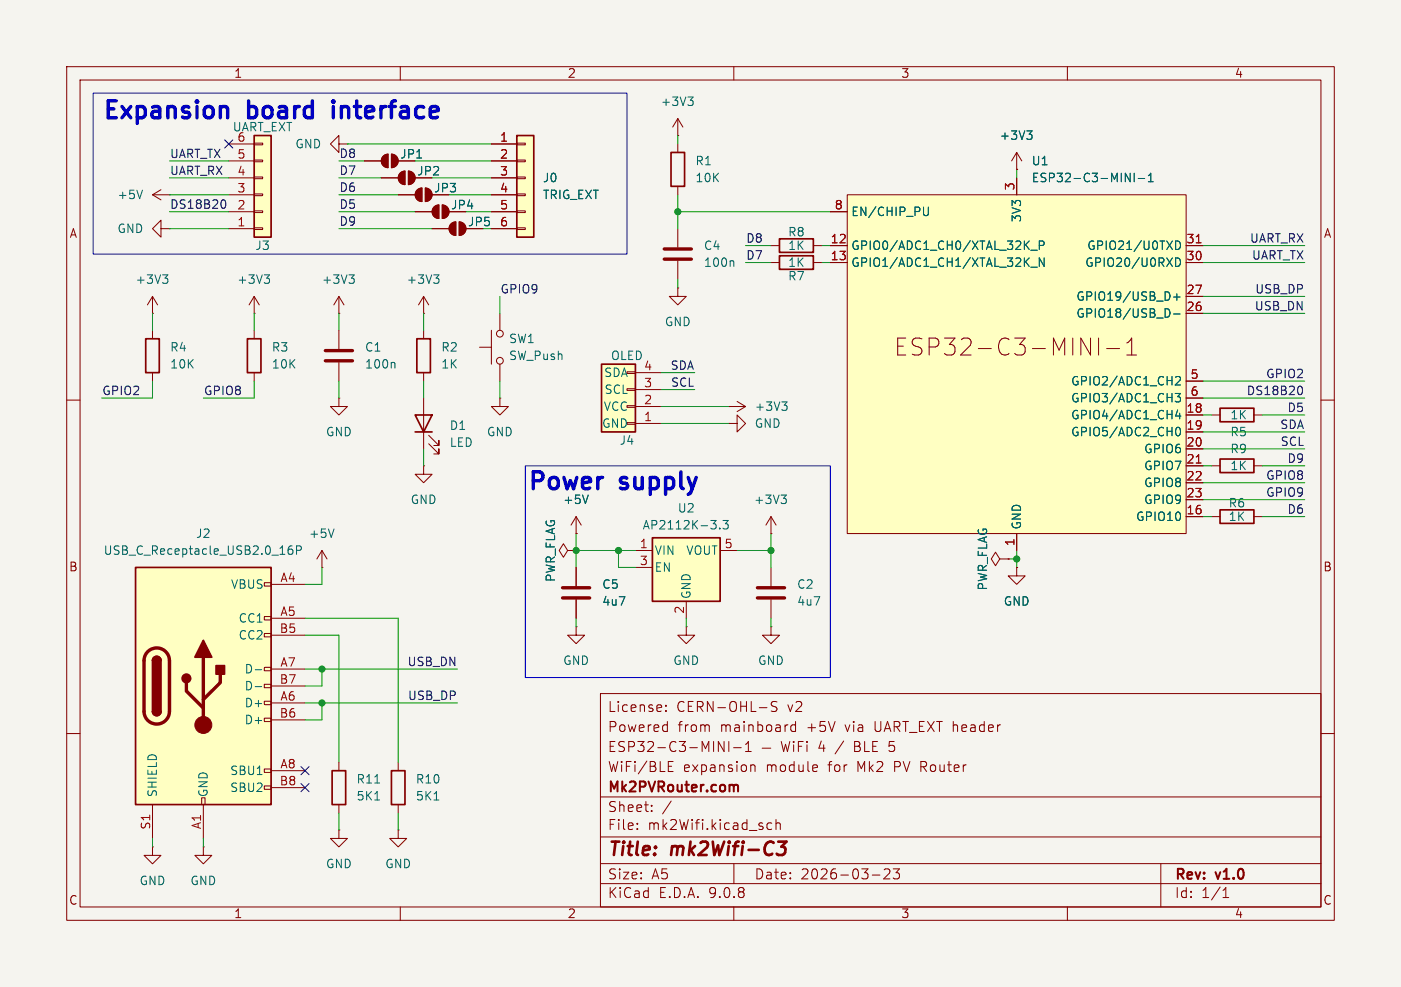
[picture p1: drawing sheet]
<svg xmlns="http://www.w3.org/2000/svg" width="210mm" height="148mm" viewBox="0 0 210 148" stroke-linecap="round" stroke-linejoin="round" font-family="sans-serif">
<path d="M0 0h210v148h-210z" fill="#f5f4ef" stroke="#f5f4ef" stroke-width=".15"/>
<g fill="none" stroke="#840000" stroke-width=".15">
<path d="M10 10h190v128h-190zM12 12h186v124h-186zM60 10v2M110 10v2M160 10v2M57.1 26.7h2.6M60 26l.4-.3h.3v2a1.02 1.02 0 0 1-.9-.6 1.02 1.02 0 0 1 .2-1.1zM61.2 25.7a1.02 1.02 0 0 1 1 1 1.02 1.02 0 0 1-1 1zM101.6 34.3v2.8M101.6 39.1v2.8M10 60h2M198 60h2"/>
<path d="M115.6 85.1v2.8M115.6 89.9v2.8M10 110h2M90 104h108v32h-108zM90 119.5h108M99.6 108.7l.4 .1M99.8 106.5v.2M99.8 105.8v.1M100 108.2v1.5M100 109.6l-.4 .1M100.2 114.9h.5M100.2 115.7h.7"/>
<path d="M100.2 114.2h.7M107.7 111.2l.8 1.5v-1.5M109.3 111.2v1.5M110 112.1h1.1M111.8 112.7h.8M111.8 111.6l.4-.4v1.5M112.5 114.7v1M112.5 114.8a.37 .37 0 0 1 .7 .1v.8M114.3 112.2h1.2M116.5 105.3l-.6-.1-.2 .1-.1 .3a.71 .71 0 0 0 .7 .4l.2 .3-.2 .3h-.7M117.1 111.2l.4 1.5 .3-1.1 .2 1.1 .4-1.5M119 111.2v.1"/>
<path d="M119 111.7v1M119.3 108.8l-.5-.1-.3 .3v.4l.2 .2h.6M119.3 108.2v1.5M119.7 111.9h.5M120.4 111.2h-.7v1.5M121 111.2v.1M121 111.7v1M122.3 114.7l.2 .1v.2l-.7 .2M122.5 115.6l-.2 .1M198 110h2M60 136v2M90 132.5h108"/>
<path d="M90 129.5h108M90 125.5h108M95.5 124.2v.2M95.5 123.5v.1M97.7 121.5v.2M97.7 120.8v.1M100.6 120.1l-1.3 1.9M110 136v2M110 129.5v3M115 124.1l.3 .3 .4-.1M115.7 123.5l-.4-.1-.3 .3M116.3 123.5a.37 .37 0 0 1 .7 .1v.8"/>
<path d="M116.3 122.9v1.5M130.8 131.2h1.1M132.5 130.4l.3-.1 .5 .1a.41 .41 0 0 1 0 .5l-.8 .9h.9M133.9 130.3h.9l-.5 .6a.41 .41 0 0 1 .5 .2v.4l-.1 .2-.6 .1-.2-.2M160 136v2M174 129.5v6.5M183.3 134.6h.9M183.3 133.5l.5-.4v1.5"/>
</g>
<path d="M116.7 126.2h1.2l-.8 .8h.3l.3 .2v.6l-.4 .4h-.6" fill="none" stroke="#840000" stroke-width=".4"/>
<path d="M110.1 117.8h.5v.9" fill="none" stroke="#840000" stroke-width=".3"/>
<path d="M99.6 37.3h4M99.6 38.9h4M113.5 88.1h4.1M113.5 89.7h4.1" fill="none" stroke="#840000" stroke-width=".51"/>
<path d="M109.8 39.1l.2 .2v.6" fill="none" stroke="#006464" stroke-width=".15"/>
<g fill="#840000" stroke="#840000" stroke-width=".15">
<path d="M60 26l.4-.3h.3v2a1.02 1.02 0 0 1-.9-.6 1.02 1.02 0 0 1 .2-1.1z"/>
<path d="M61.2 25.7a1.02 1.02 0 0 1 1 1 1.02 1.02 0 0 1-1 1z"/>
</g>
<path d="M77.5 20.3h2.5v15.3h-2.5z" fill="#ffffc2"/>
<path d="M77.5 20.3h2.5v15.3h-2.5z" fill="none" stroke="#840000" stroke-width=".25"/>
<g fill="none" stroke="#840000" stroke-width=".15">
<path d="M59.7 29.2h2.5M62.5 28.5l.4-.2 .3-.1v2a1.02 1.02 0 0 1-.9-.6 1.02 1.02 0 0 1 .2-1.1zM63.8 28.2a1.02 1.02 0 0 1 1 1 1.02 1.02 0 0 1-1 1zM73.7 21.6h3.8M73.7 24.1h3.8M73.7 26.7h3.8M73.7 29.2h3.8M73.7 31.8h3.8M73.7 34.3h3.8M77.5 21.5h1.2v.2h-1.2zM77.5 24h1.2v.3h-1.2zM77.5 26.5h1.2v.3h-1.2z"/>
<path d="M77.5 29.1h1.2v.2h-1.2zM77.5 31.6h1.2v.3h-1.2zM77.5 34.2h1.2v.2h-1.2zM101.6 43.2v1.3h1.3l-1.3 1.2-1.3-1.2h1.3M101.6 43.2h.1M86.4 77.5v2.5M86.4 77.5l-.8 1.2M86.4 77.5l.7 1.2M85.1 82.6l-.6-1.1-.7 1.1 .7 1 .6-1h1.3M86.4 80h.1M86.4 82.6h.1M86.4 85.1v2.8"/>
<path d="M86.4 89.9v2.8"/>
</g>
<path d="M84.3 88.1h4.1M84.3 89.7h4.1" fill="none" stroke="#840000" stroke-width=".51"/>
<path d="M88.2 74.2l-.4 1.3" fill="none" stroke="#006464" stroke-width=".15"/>
<g fill="#840000" stroke="#840000" stroke-width=".15">
<path d="M62.5 28.5l.4-.2 .3-.1v2a1.02 1.02 0 0 1-.9-.6 1.02 1.02 0 0 1 .2-1.1z"/>
<path d="M63.8 28.2a1.02 1.02 0 0 1 1 1 1.02 1.02 0 0 1-1 1z"/>
</g>
<path d="M20.3 85.1h20.3v35.6h-20.3z" fill="#ffffc2"/>
<g fill="none" stroke="#840000" stroke-width=".15">
<path d="M71.9 52.1h1.8M73.7 49.5v5.1M74.9 47v2.5M74.9 54.6v2.6M109.2 61h.1M109.2 63.5h1.3v-1.3l1.3 1.3-1.3 1.3v-1.3M109.2 63.5h.1M109.2 61h2.6M110.5 60.2l1.3 .8M111.8 61l-1.3 .7M39.6 87.4h1v.5h-1zM39.6 92.5h1v.5h-1z"/>
<path d="M39.6 95h1v.5h-1zM40.6 87.6h5.1M40.6 92.7h5.1M40.6 95.3h5.1M30.2 119.6h.5v1.1h-.5zM39.6 100.1h1v.5h-1zM39.6 102.6h1v.5h-1zM39.6 105.2h1v.5h-1zM39.6 107.7h1v.5h-1zM39.6 115.3h1v.5h-1zM39.6 117.9h1v.5h-1zM40.6 100.3h5.1"/>
<path d="M40.6 102.9h5.1M40.6 105.4h5.1M40.6 108h5.1M40.6 115.6h5.1M40.6 118.1h5.1M22.9 120.7v5M30.5 120.7v5"/>
<circle cx="74.9" cy="54.1" r=".51"/>
<circle cx="74.9" cy="50" r=".51"/>
</g>
<path d="M20.3 85.1h20.3v35.6h-20.3zM22.9 99.1a.64 .64 0 0 1 .6-.7 .64 .64 0 0 1 .6 .7M22.9 106.7a.64 .64 0 0 0 .6 .6 .64 .64 0 0 0 .6-.6" fill="none" stroke="#840000" stroke-width=".25"/>
<path d="M22.1 97.7a1.9 1.9 0 0 1 2.1-.4 1.9 1.9 0 0 1 1.2 1.8v7.6a1.91 1.91 0 0 1-1.9 1.9 1.91 1.91 0 0 1-1.9-1.9v-7.8a1.91 1.91 0 0 1 .5-1.2zM30.5 98.6v10.1M27.9 102.4v1.2l2.6 2.6M33 101.1v1.3l-2.5 2.5" fill="none" stroke="#840000" stroke-width=".51"/>
<g fill="#840000" stroke="#840000" stroke-width=".25">
<path d="M22.9 99.1h1.2v7.6h-1.2z"/>
<path d="M23 98.6a.64 .64 0 0 1 .7-.1 .64 .64 0 0 1 .4 .6h-1.2z"/>
<path d="M22.9 106.7h1.2a.64 .64 0 0 1-.6 .6 .64 .64 0 0 1-.6-.6z"/>
<path d="M30.5 96l1.2 2.6h-2.5z"/>
<path d="M32.4 99.8h1.3v1.3h-1.3z"/>
<circle cx="27.9" cy="101.7" r=".63"/>
</g>
<circle cx="30.5" cy="108.7" r="1.27" fill="#840000" stroke="#840000" stroke-width=".15"/>
<path d="M117.2 60.3h.8l-.4 .5M117.7 60.8l.3 .2v.3l-.3 .2M43.8 81.9a.5 .5 0 0 0-.6 .5v.5l.1 .2h.4l.1-.1 .1-.4-.1-.2-.4-.1-.2 .3M44.4 82.5h.7l.1-.2-.1-.3-.2-.1h-.5v1.2M38.3 100.4h.9M38.3 103h.9" fill="none" stroke="#006464" stroke-width=".15"/>
<path d="M90.2 54.6h5v10.2h-5z" fill="#ffffc2"/>
<path d="M90.2 54.6h5v10.2h-5z" fill="none" stroke="#840000" stroke-width=".25"/>
<g fill="none" stroke="#840000" stroke-width=".15">
<path d="M94 58.3h1.2v.2h-1.2zM94 55.8h1.2v.2h-1.2zM95.2 58.4h3.9M95.2 55.9h3.9M94 63.4h1.2v.2h-1.2zM94 60.8h1.2v.3h-1.2zM95.2 63.5h3.9M95.2 61h3.9M115.6 77.5l-.8 1.2M115.6 77.5l.7 1.2M115.6 77.5v2.5M86.4 94v1.3h1.2l-1.2 1.2-1.3-1.2h1.3"/>
<path d="M86.4 94h.1M115.6 80h.1"/>
</g>
<path d="M117.1 74.2h.8l-.5 .5M117.6 74.7l.3 .3v.3l-.3 .2" fill="none" stroke="#006464" stroke-width=".15"/>
<path d="M97.8 80.6h10.1v9.6h-10.1z" fill="#ffffc2"/>
<path d="M97.8 80.6h10.1v9.6h-10.1z" fill="none" stroke="#840000" stroke-width=".25"/>
<path d="M95.2 82.6h2.6M95.2 85.1h2.6M102.9 94v1.3h1.2l-1.2 1.2-1.3-1.2h1.3M102.9 94h.1M102.9 90.2v2.5M107.9 82.6h2.6M115.6 94v1.3h1.2l-1.2 1.2-1.3-1.2h1.3M115.6 94h.1" fill="none" stroke="#840000" stroke-width=".15"/>
<path d="M106.6 78h.7l-.4 .5M107.3 78.7v.5M107.9 79.2v.1M108.4 78h.8l-.5 .5 .4 .2v.5l-.2 .1h-.3l-.2-.1" fill="none" stroke="#006464" stroke-width=".15"/>
<path d="M127 29.2h50.8v50.8h-50.8z" fill="#ffffc2"/>
<g fill="none" stroke="#840000" stroke-width=".15">
<path d="M22.9 29.2l1.2 .8M22.9 29.2h2.5M24.1 28.4l-1.2 .8M25.4 29.2h.1M124.5 31.8h2.5M124.5 36.8h2.5M124.5 39.4h2.5M127 29.2h50.8v50.8h-50.8zM152.4 26.7v2.5M177.8 36.8h2.5M177.8 39.4h2.5M22.9 47h.1"/>
<path d="M22.9 44.5v2.5M22.9 49.5v1.3M22.9 55.9v1.3M22.9 44.5l-.8 1.2M22.9 44.5l.7 1.2M162 50.7l1.5 2.5v-2.5M164.7 50.7v2.5M165.9 52.3h1.9M168.9 53.2h1.5M168.9 51.4l.3-.1 .4-.6v2.5M177.8 44.5h2.5M177.8 47h2.5"/>
<path d="M177.8 57.2h2.5M177.8 59.7h2.5M177.8 62.2h2.5M177.8 64.8h2.5M177.8 67.3h2.5M177.8 69.9h2.5M177.8 72.4h2.5M177.8 74.9h2.5M177.8 77.5h2.5M181.6 62.2h1.3M181.6 69.9h1.3M181.6 77.5h1.3"/>
<path d="M188 62.2h1.2M188 69.9h1.2M188 77.5h1.2M149.9 83.8l-.7-1-.6 1 .6 1 .7-1h1.2M151.1 83.8h.1M152.4 85.1v1.3h1.3l-1.3 1.2-1.3-1.2h1.3M152.4 85.1h.1M152.4 80v2.6"/>
</g>
<g fill="none" stroke="#006464" stroke-width=".15">
<path d="M21.4 28.5l-.5 1.3M139.2 31.1l-.1 1.1-.2 .1h-.3M154.5 37.5h1M155.8 36.8l.6-.1 .1-.1v-.3l-.2-.2h-.5v1.3M156.5 38.7v1.2l-.7-1.2v1.2M168.7 26l.7 1.2v-1.2M170 26v1.2M170.6 26.8h1M172.1 27.2h.8M172.1 26.3l.4-.3v1.2M176.2 36.1a.64 .64 0 0 1 .8 .7 .64 .64 0 0 1-.8 .6zM176.2 38.7a.64 .64 0 0 1 .8 .6 .64 .64 0 0 1-.8 .6z"/>
<path d="M24.4 41.2h.8l-.5 .5M24.9 41.7l.3 .2v.3l-.3 .3M154.5 40.1h1M175.1 46.4l.3 .4-.1 .5-.2 .2M175.9 44.5h1M175.9 47.1h1M176.2 59h.7l-.4 .5 .4 .1v.5l-.2 .2h-.4l-.1-.2M176.2 56.6l.5-.1 .2 .1v.2l-.7 .9h.7M176.4 44.1v.9M176.3 64.2l.2-.1a.69 .69 0 0 1 .5 .5 .69 .69 0 0 1-.2 .7h-.2a.69 .69 0 0 1-.3-1.1zM176.5 61.5l-.3 .9h.8M176.8 62v.8"/>
</g>
<path d="M179.3 36.4h.7M179.3 69.4h.7" fill="none" stroke="#a90000" stroke-width=".15"/>
<path d="M21.8 50.8h2.1v5.1h-2.1zM182.9 76.5h5.1v2h-5.1zM182.9 68.8h5.1v2.1h-5.1zM182.9 61.2h5.1v2h-5.1z" fill="none" stroke="#840000" stroke-width=".25"/>
<path d="M38.1 20.3h2.5v15.3h-2.5z" fill="#ffffc2"/>
<path d="M38.1 20.3h2.5v15.3h-2.5zM100.6 22.9h2v5h-2zM116.8 35.8h5.1v2h-5.1zM116.8 38.4h5.1v2h-5.1zM37.1 50.8h2v5.1h-2zM62.5 50.8h2v5.1h-2zM62.2 62.2h2.6l-1.3 2.6zM62.2 64.8h2.6M49.8 115.6h2v5.1h-2zM58.7 115.6h2v5.1h-2z" fill="none" stroke="#840000" stroke-width=".25"/>
<g fill="none" stroke="#840000" stroke-width=".15">
<path d="M101.6 17.8v2.5M101.6 17.8l-.8 1.3M101.6 17.8l.8 1.3M24.1 34.3v-1.3l-1.2 1.3 1.2 1.3v-1.3h1.3M25.4 34.3h.1M34.3 34.3h3.8M34.3 31.8h3.8M34.3 29.2h3.8M34.3 26.7h3.8M34.3 24.1h3.8M34.3 21.6h3.8M38.1 34.2h1.3v.2h-1.3z"/>
<path d="M38.1 31.6h1.3v.3h-1.3zM38.1 29.1h1.3v.2h-1.3zM38.1 26.5h1.3v.3h-1.3zM38.1 24h1.3v.3h-1.3zM38.1 21.5h1.3v.2h-1.3zM50.8 21.6v-1.3l-1.3 1.3 1.3 1.3v-1.3h1.3M52.1 21.6h.1M54.6 24.1h2.5M57.1 26.7h2.6M57.4 23.4l.4-.2 .4-.1v2a1.02 1.02 0 0 1-1-.6 1.02 1.02 0 0 1 .2-1.1zM58.7 23.1a1.02 1.02 0 0 1 1 1 1.02 1.02 0 0 1-1 1zM59.7 29.2h2.5"/>
<path d="M62.2 31.8h2.6M64.8 34.3h2.5M65.1 31l.3-.2 .4-.1v2.1a1.02 1.02 0 0 1-.9-.7 1.02 1.02 0 0 1 .2-1.1zM66.3 30.7a1.02 1.02 0 0 1 1 1.1 1.02 1.02 0 0 1-1 1zM67.6 33.6l.4-.3h.3v2a1.02 1.02 0 0 1-.9-.6 1.02 1.02 0 0 1 .2-1.1zM68.8 33.3a1.02 1.02 0 0 1 1 1 1.02 1.02 0 0 1-1 1zM73.7 34.3h3.8M73.7 31.8h3.8M73.7 29.2h3.8M73.7 26.7h3.8M73.7 24.1h3.8M73.7 21.6h3.8"/>
<path d="M101.6 20.3h.1M101.6 21.6v1.3M101.6 27.9v1.3M115.6 36.8h1.2M115.6 39.4h1.2M121.9 36.8h1.3M121.9 39.4h1.3M124.5 31.8h2.5M124.5 36.8h2.5M124.5 39.4h2.5M152.4 25.4h.1M152.4 22.9l-.8 1.2"/>
<path d="M152.4 22.9l.8 1.2M152.4 22.9v2.5M152.4 26.7v2.5M177.8 36.8h2.5M177.8 39.4h2.5M38.1 47h.1M38.1 44.5l-.8 1.2M38.1 44.5l.8 1.2M38.1 44.5v2.5M38.1 49.5v1.3M38.1 55.9v1.3M50.8 59.7v1.3h1.3l-1.3 1.2-1.3-1.2h1.3"/>
<path d="M50.8 59.7h.1M50.8 47h.1M50.8 44.5v2.5M50.8 49.5v2.8M50.8 54.4v2.8M50.8 44.5l-.8 1.2M50.8 44.5l.8 1.2M63.5 47h.1M63.5 44.5v2.5M63.5 49.5v1.3M63.5 55.9v1.3M63.5 59.7v7.6"/>
<path d="M63.5 44.5l-.8 1.2M63.5 44.5l.8 1.2M74.9 59.7v1.3h1.3l-1.3 1.2-1.2-1.2h1.2M74.9 59.7h.1M177.8 44.5h2.5M177.8 47h2.5M177.8 57.2h2.5M177.8 59.7h2.5M63.5 69.9v1.2h1.3l-1.3 1.3-1.3-1.3h1.3M63.5 69.9h.1M64.3 66.5l1.5 1.6v-.8v.8h-.8M64.3 65.3l1.5 1.5v-.8v.8h-.8"/>
<path d="M177.8 62.2h2.5M177.8 64.8h2.5M177.8 67.3h2.5M177.8 69.9h2.5M177.8 72.4h2.5M177.8 74.9h2.5M177.8 77.5h2.5M48.3 85.1h.1M48.3 82.6l-.8 1.2M48.3 82.6l.7 1.2M48.3 82.6v2.5M86.4 80h.1"/>
<path d="M86.4 82.6h.1M86.4 85.1v2.8M86.4 89.9v2.8M151.1 83.8h.1M152.4 85.1h.1M152.4 80v2.6M50.8 114.3v1.3M59.7 114.3v1.3M22.9 127v1.3h1.2l-1.2 1.2-1.3-1.2h1.3M22.9 127h.1M30.5 127v1.3h1.2l-1.2 1.2-1.3-1.2h1.3M30.5 127h.1"/>
<path d="M50.8 124.5v1.2h1.3l-1.3 1.3-1.3-1.3h1.3M50.8 124.5h.1M50.8 120.7v1.2M59.7 124.5v1.2h1.3l-1.3 1.3-1.3-1.3h1.3M59.7 124.5h.1M59.7 120.7v1.2"/>
</g>
<g fill="none" stroke="#006464" stroke-width=".15">
<path d="M103.1 14.5h.8l-.4 .5M103.7 15l.2 .3v.3l-.2 .2M153.9 19.6h.8l-.4 .5M139.2 31.1l-.1 1.1-.2 .1h-.3M154.5 20.1l.2 .3v.3l-.2 .2M154.5 37.5h1M155.8 36.8l.6-.1 .1-.1v-.3l-.2-.2h-.5v1.3M156.5 38.7v1.2l-.7-1.2v1.2M168.7 26l.7 1.2v-1.2M170 26v1.2M170.6 26.8h1M172.1 27.2h.8"/>
<path d="M172.1 26.3l.4-.3v1.2M176.2 36.1a.64 .64 0 0 1 .8 .7 .64 .64 0 0 1-.8 .6zM176.2 38.7a.64 .64 0 0 1 .8 .6 .64 .64 0 0 1-.8 .6zM39.6 41.2h.8l-.4 .5M40.2 41.7l.2 .2v.3l-.2 .3M52.3 41.2h.8l-.4 .5M52.9 41.7l.2 .2v.3l-.2 .3M59 54.3l.2 .2v.7M65 41.2h.8l-.4 .5M65.6 41.7l.2 .2v.3l-.2 .3M154.5 40.1h1M175.1 46.4l.3 .4-.1 .5-.2 .2"/>
<path d="M175.9 44.5h1M175.9 47.1h1M176.2 59h.7l-.4 .5 .4 .1v.5l-.2 .2h-.4l-.1-.2M176.2 56.6l.5-.1 .2 .1v.2l-.7 .9h.7M176.4 44.1v.9M50.1 79.3l-.4 1.3M88.2 74.2l-.4 1.3M176.3 64.2l.2-.1a.69 .69 0 0 1 .5 .5 .69 .69 0 0 1-.2 .7h-.2a.69 .69 0 0 1-.3-1.1zM176.5 61.5l-.3 .9h.8M176.8 62v.8M56.2 117.4h.7M56.2 120h.7"/>
<path d="M65.1 120h.7"/>
</g>
<g fill="#840000" stroke="#840000" stroke-width=".15">
<path d="M57.4 23.4l.4-.2 .4-.1v2a1.02 1.02 0 0 1-1-.6 1.02 1.02 0 0 1 .2-1.1z"/>
<path d="M58.7 23.1a1.02 1.02 0 0 1 1 1 1.02 1.02 0 0 1-1 1z"/>
<path d="M67.6 33.6l.4-.3h.3v2a1.02 1.02 0 0 1-.9-.6 1.02 1.02 0 0 1 .2-1.1z"/>
<path d="M68.8 33.3a1.02 1.02 0 0 1 1 1 1.02 1.02 0 0 1-1 1z"/>
<path d="M65.1 31l.3-.2 .4-.1v2.1a1.02 1.02 0 0 1-.9-.7 1.02 1.02 0 0 1 .2-1.1z"/>
<path d="M66.3 30.7a1.02 1.02 0 0 1 1 1.1 1.02 1.02 0 0 1-1 1z"/>
</g>
<path d="M48.8 52.6h4M48.8 54.1h4" fill="none" stroke="#840000" stroke-width=".51"/>
<path d="M33.4 30a.69 .69 0 0 1 .5 .5 .69 .69 0 0 1-.2 .7h-.3M194.8 57.9a.69 .69 0 0 1 .5 .5 .69 .69 0 0 1-.2 .7l-.3 .1" fill="none" stroke="#0f0f0f" stroke-width=".15"/>
<g fill="none" stroke="#009600" stroke-width=".15">
<path d="M25.4 24.1h8.9M25.4 29.2h8.9M25.4 31.8h8.9M25.4 34.3h8.9M25.4 26.7h8.9M50.8 24.1h3.8M50.8 29.2h8.9M50.8 31.8h11.4M50.8 34.3h14M50.8 26.7h6.3M52.1 21.6h21.6M62.2 24.1h11.5"/>
<path d="M64.8 26.7h8.9M67.3 29.2h6.4M69.8 31.8h3.9M72.4 34.3h1.3M101.6 20.3v1.3M101.6 29.2v5.1M101.6 31.8h22.9M111.8 36.8h3.8M111.8 39.4h3.8M123.2 36.8h1.3M123.2 39.4h1.3M152.4 25.4v1.3"/>
<path d="M180.3 36.8h15.3M180.3 39.4h15.3M22.9 57.2v2.5h-7.7M22.9 47v2.5M38.1 57.2v2.5h-7.6M38.1 47v2.5M50.8 47v2.5M50.8 57.2v2.5M63.5 47v2.5M63.5 57.2v2.5M74.9 44.5v2.5M74.9 57.2v2.5"/>
<path d="M99.1 55.9h5M99.1 58.4h5M101.6 41.9v1.3M180.3 59.7h15.3M180.3 47h15.3M180.3 44.5h15.3M180.3 57.2h15.3M63.5 67.3v2.6M99.1 63.5h10.1M99.1 61h10.1M180.3 69.9h1.3M180.3 77.5h1.3"/>
<path d="M180.3 74.9h15.3M180.3 72.4h15.3M180.3 64.8h15.3M180.3 67.3h15.3M180.3 62.2h1.3M189.2 69.9h6.4M189.2 77.5h6.4M189.2 62.2h6.4M45.7 95.3h5.1v19M45.7 92.7h14v21.6M48.3 85.1v2.5h-2.6M86.4 82.6h8.8"/>
<path d="M86.4 80v5.1M86.4 92.7v1.3M92.7 82.6v2.5h2.5M102.9 92.7v1.3M110.5 82.6h5.1M115.6 80v5.1M115.6 92.7v1.3M151.1 83.8h1.3M152.4 82.6v2.5M45.7 105.4h22.9M45.7 100.3h22.9M48.3 100.3v2.6h-2.6"/>
<path d="M48.3 105.4v2.6h-2.6M22.9 125.7v1.3M30.5 125.7v1.3M50.8 121.9v2.6M59.7 121.9v2.6"/>
</g>
<path d="M33.7 21l1.2 1.2M34.9 21l-1.2 1.2M45.1 115l1.2 1.2M45.1 117.5l1.2 1.2M46.3 115l-1.2 1.2M46.3 117.5l-1.2 1.2" fill="none" stroke="#000084" stroke-width=".15"/>
<path d="M34 16.1l.1 .2v1.4M50 15.1l-.2 .1 .2 .2" fill="none" stroke="#0000c2" stroke-width=".51"/>
<path d="M14 14h80v24.1h-80zM78.7 69.9h45.8v31.7h-45.8z" fill="none" stroke="#0000c2" stroke-width=".15"/>
<path d="M179.3 36.4h.7M179.3 69.4h.7" fill="none" stroke="#a90000" stroke-width=".15"/>
<g fill="#009600" stroke="#009600" stroke-width=".15">
<circle cx="86.4" cy="82.6" r=".46"/>
<circle cx="92.7" cy="82.6" r=".46"/>
<circle cx="48.3" cy="105.4" r=".46"/>
<circle cx="48.3" cy="100.3" r=".46"/>
<circle cx="152.4" cy="83.8" r=".46"/>
<circle cx="115.6" cy="82.6" r=".46"/>
<circle cx="101.6" cy="31.8" r=".46"/>
</g>
<g font-size="3.5" fill="#0000c2">
<text x="15.1" y="18.5">Expansion</text>
<text x="37.2" y="18.5">board</text>
<text x="50.9" y="18.5">interface</text>
<text x="79" y="74.2">Power</text>
<text x="93.2" y="74.2">supply</text>
</g>
<text font-size="3.5" fill="#840000" x="134" y="53.6">ESP32-C3-MINI-1</text>
<g font-size="2.8" fill="#840000">
<text x="91" y="128.9">Title:</text>
<text x="100.7" y="128.9">mk2Wifi-C3</text>
</g>
<g font-size="2.1" fill="#840000">
<text x="91" y="107">License:</text>
<text x="101.4" y="107">CERN-OHL-S</text>
<text x="118.1" y="107">v2</text>
<text x="91" y="113">ESP32-C3-MINI-1</text>
<text x="91" y="110">Powered</text>
<text x="101.6" y="110">from</text>
<text x="108" y="110">mainboard</text>
<text x="121.1" y="110">+5V</text>
<text x="122.8" y="113">4</text>
<text x="125.6" y="113">/</text>
<text x="127" y="110">via</text>
<text x="128.4" y="113">BLE 5</text>
<text x="131.5" y="110">UART_EXT header</text>
<text x="91" y="119.2">Mk2PVRouter.com</text>
<text x="91" y="116">WiFi/BLE</text>
<text x="102.4" y="116">expansion</text>
<text x="114.9" y="116">module</text>
<text x="124.3" y="116">for</text>
<text x="128.8" y="116">Mk2</text>
<text x="134.4" y="116">PV Router</text>
<text x="91" y="124.7">File:</text>
<text x="91" y="122">Sheet:</text>
<text x="97.1" y="124.7">mk2Wifi.kicad_sch</text>
<text x="91" y="134.9">KiCad</text>
<text x="91" y="132.1">Size:</text>
<text x="97.7" y="132.1">A5</text>
<text x="98.7" y="134.9">E.D.A.</text>
<text x="106.3" y="134.9">9.0.8</text>
<text x="113" y="132.1">Date:</text>
<text x="120" y="132.1">2026-03-23</text>
<text x="176" y="132.3">Rev:</text>
<text x="176" y="134.9">Id:</text>
<text x="180.1" y="134.9">1/1</text>
<text x="182.4" y="132.3">v1.0</text>
</g>
<g font-size="1.8" fill="#840000">
<text x="35" y="11.9">1</text>
<text x="85" y="11.9">2</text>
<text x="135" y="11.9">3</text>
<text x="185" y="11.9">4</text>
<text x="59.9" y="24">JP1</text>
<text x="62.4" y="26.5">JP2</text>
<text x="65" y="29.1">JP3</text>
<text x="10.3" y="35.9">A</text>
<text x="67.5" y="31.6">JP4</text>
<text x="70.1" y="34.1">JP5</text>
<text x="198.4" y="35.9">A</text>
<text x="10.3" y="85.9">B</text>
<text x="198.3" y="85.9">B</text>
<text x="10.3" y="135.9">C</text>
<text x="35" y="137.9">1</text>
<text x="85" y="137.9">2</text>
<text x="135" y="137.9">3</text>
<text x="185" y="137.9">4</text>
<text x="198.3" y="135.9">C</text>
</g>
<g font-size="1.8" fill="#006464">
<text x="99" y="16.1">+3V3</text>
<text x="34.8" y="19.9">UART_EXT</text>
<text x="35.5" y="21.3">6</text>
<text x="44.2" y="22.5">GND</text>
<text x="149.8" y="21.2">+3V3</text>
<text x="81.3" y="27.5">J0</text>
<text x="104.1" y="25">R1</text>
<text x="104.1" y="27.5">10K</text>
<text x="154.6" y="25">U1</text>
<text x="154.6" y="27.5">ESP32-C3-MINI-1</text>
<text x="17.5" y="30.1">+5V</text>
<text x="17.5" y="35.2">GND</text>
<text x="81.3" y="30.1">TRIG_EXT</text>
<text x="118" y="35.7">R8</text>
<text x="127.5" y="32.6">EN/CHIP_PU</text>
<text x="153.3" y="33.4" transform="rotate(-90 153.3 33.4)">3V3</text>
<text x="38.2" y="37.7">J3</text>
<text x="105.4" y="37.7">C4</text>
<text x="105.4" y="40.2">100n</text>
<text x="118" y="37.7">1K</text>
<text x="118" y="40.2">1K</text>
<text x="127.5" y="37.7">GPIO0/ADC1_CH0/XTAL_32K_P</text>
<text x="127.5" y="40.2">GPIO1/ADC1_CH1/XTAL_32K_N</text>
<text x="162.6" y="40.2">GPIO20/U0RXD</text>
<text x="162.9" y="37.7">GPIO21/U0TXD</text>
<text x="20.2" y="42.8">+3V3</text>
<text x="35.5" y="42.8">+3V3</text>
<text x="48.2" y="42.8">+3V3</text>
<text x="60.9" y="42.8">+3V3</text>
<text x="118" y="42.3">R7</text>
<text x="161.2" y="45.3">GPIO19/USB_D+</text>
<text x="161.2" y="47.9">GPIO18/USB_D-</text>
<text x="25.4" y="52.9">R4</text>
<text x="40.6" y="52.9">R3</text>
<text x="54.6" y="52.9">C1</text>
<text x="66" y="52.9">R2</text>
<text x="76.2" y="51.7">SW1</text>
<text x="99.6" y="49.1">GND</text>
<text x="25.4" y="55.5">10K</text>
<text x="40.6" y="55.5">10K</text>
<text x="54.6" y="55.5">100n</text>
<text x="66" y="55.5">1K</text>
<text x="76.2" y="54.2">SW_Push</text>
<text x="90.5" y="56.7">SDA</text>
<text x="90.5" y="59.3">SCL</text>
<text x="91.5" y="54.2">OLED</text>
<text x="160.5" y="58">GPIO2/ADC1_CH2</text>
<text x="48.8" y="65.6">GND</text>
<text x="67.3" y="64.7">D1</text>
<text x="72.9" y="65.6">GND</text>
<text x="90.2" y="64.4">GND</text>
<text x="90.4" y="61.8">VCC</text>
<text x="113" y="64.4">GND</text>
<text x="113" y="61.8">+3V3</text>
<text x="160.5" y="60.6">GPIO3/ADC1_CH3</text>
<text x="160.5" y="63.1">GPIO4/ADC1_CH4</text>
<text x="160.5" y="65.6">GPIO5/ADC2_CH0</text>
<text x="184.3" y="65.6">R5</text>
<text x="184.3" y="63.1">1K</text>
<text x="67.3" y="67.2">LED</text>
<text x="92.8" y="66.9">J4</text>
<text x="171.4" y="68.2">GPIO6</text>
<text x="171.4" y="70.7">GPIO7</text>
<text x="184.3" y="68.2">R9</text>
<text x="184.3" y="70.7">1K</text>
<text x="61.5" y="75.8">GND</text>
<text x="84.3" y="75.8">+5V</text>
<text x="101.5" y="77.1">U2</text>
<text x="112.9" y="75.8">+3V3</text>
<text x="171.4" y="73.3">GPIO8</text>
<text x="171.4" y="75.8">GPIO9</text>
<text x="184.1" y="76.3">R6</text>
<text x="15.4" y="83.4">USB_C_Receptacle_USB2.0_16P</text>
<text x="29.3" y="80.9">J2</text>
<text x="46.2" y="80.9">+5V</text>
<text x="96.2" y="79.6">AP2112K-3.3</text>
<text x="98" y="83.4">VIN</text>
<text x="102.8" y="83.4">VOUT</text>
<text x="153.3" y="79.5" transform="rotate(-90 153.3 79.5)">GND</text>
<text x="170.2" y="78.3">GPIO10</text>
<text x="184.1" y="78.3">1K</text>
<text x="34.5" y="88.5">VBUS</text>
<text x="83.4" y="87.4" transform="rotate(-90 83.4 87.4)">PWR_FLAG</text>
<text x="90.2" y="88.5">C5</text>
<text x="98" y="86">EN</text>
<text x="103.7" y="89.9" transform="rotate(-90 103.7 89.9)">GND</text>
<text x="119.4" y="88.5">C2</text>
<text x="148.2" y="88.6" transform="rotate(-90 148.2 88.6)">PWR_FLAG</text>
<text x="35.7" y="93.6">CC1</text>
<text x="90.2" y="91">4u7</text>
<text x="119.4" y="91">4u7</text>
<text x="150.4" y="91">GND</text>
<text x="35.7" y="96.1">CC2</text>
<text x="36.6" y="101.2">D-</text>
<text x="84.3" y="99.9">GND</text>
<text x="100.8" y="99.9">GND</text>
<text x="113.5" y="99.9">GND</text>
<text x="36.6" y="103.7">D-</text>
<text x="36.6" y="106.3">D+</text>
<text x="36.6" y="108.8">D+</text>
<text x="23.7" y="119.6" transform="rotate(-90 23.7 119.6)">SHIELD</text>
<text x="31.3" y="119.6" transform="rotate(-90 31.3 119.6)">GND</text>
<text x="34.4" y="116.4">SBU1</text>
<text x="34.4" y="119">SBU2</text>
<text x="53.3" y="117.7">R11</text>
<text x="62.2" y="117.7">R10</text>
<text x="53.3" y="120.2">5K1</text>
<text x="62.2" y="120.2">5K1</text>
<text x="48.8" y="130.4">GND</text>
<text x="57.7" y="130.4">GND</text>
<text x="20.8" y="132.9">GND</text>
<text x="28.4" y="132.9">GND</text>
</g>
<g font-size="1.8" fill="#a90000">
<text x="35.5" y="23.9">5</text>
<text x="74.9" y="21.3">1</text>
<text x="74.9" y="23.9">2</text>
<text x="35.5" y="29">3</text>
<text x="35.5" y="26.4">4</text>
<text x="74.9" y="26.4">3</text>
<text x="74.9" y="29">4</text>
<text x="152.1" y="28.6" transform="rotate(-90 152.1 28.6)">3</text>
<text x="35.5" y="34">1</text>
<text x="35.5" y="31.5">2</text>
<text x="74.9" y="31.5">5</text>
<text x="74.9" y="34">6</text>
<text x="125" y="31.5">8</text>
<text x="124.4" y="36.6">12</text>
<text x="124.4" y="39.1">13</text>
<text x="177.8" y="36.6">31</text>
<text x="177.8" y="39.1">30</text>
<text x="177.8" y="44.2">27</text>
<text x="177.8" y="46.7">26</text>
<text x="96.4" y="58.2">3</text>
<text x="96.4" y="55.6">4</text>
<text x="178.4" y="56.9">5</text>
<text x="178.4" y="59.4">6</text>
<text x="96.4" y="63.2">1</text>
<text x="96.4" y="60.7">2</text>
<text x="177.8" y="62">18</text>
<text x="177.8" y="64.5">19</text>
<text x="177.8" y="67.1">20</text>
<text x="177.8" y="69.6">21</text>
<text x="177.8" y="72.1">22</text>
<text x="177.8" y="74.7">23</text>
<text x="177.8" y="77.2">16</text>
<text x="95.8" y="82.3">1</text>
<text x="108.5" y="82.3">5</text>
<text x="152.1" y="82" transform="rotate(-90 152.1 82)">1</text>
<text x="41.9" y="87.4">A4</text>
<text x="95.8" y="84.8">3</text>
<text x="41.8" y="95">B5</text>
<text x="41.9" y="92.5">A5</text>
<text x="102.6" y="92.1" transform="rotate(-90 102.6 92.1)">2</text>
<text x="41.9" y="100.1">A7</text>
<text x="41.8" y="102.6">B7</text>
<text x="41.8" y="107.7">B6</text>
<text x="41.9" y="105.2">A6</text>
<text x="41.8" y="117.9">B8</text>
<text x="41.9" y="115.3">A8</text>
<text x="22.6" y="124.5" transform="rotate(-90 22.6 124.5)">S1</text>
<text x="30.2" y="124.4" transform="rotate(-90 30.2 124.4)">A1</text>
</g>
<g font-size="1.8" fill="#0f0f0f">
<text x="50.8" y="23.8">D8</text>
<text x="50.8" y="28.9">D6</text>
<text x="50.8" y="26.3">D7</text>
<text x="25.4" y="31.4">DS18B20</text>
<text x="50.8" y="31.4">D5</text>
<text x="50.8" y="33.9">D9</text>
<text x="111.8" y="39">D7</text>
<text x="111.8" y="36.5">D8</text>
<text x="187.3" y="36.5">UART_RX</text>
<text x="187.6" y="39">UART_TX</text>
<text x="74.9" y="44.1">GPIO9</text>
<text x="188" y="46.6">USB_DN</text>
<text x="188.1" y="44.1">USB_DP</text>
<text x="15.2" y="59.3">GPIO2</text>
<text x="30.5" y="59.3">GPIO8</text>
<text x="186.8" y="59.3">DS18B20</text>
<text x="189.7" y="56.8">GPIO2</text>
<text x="191.8" y="64.4">SDA</text>
<text x="192.9" y="61.9">D5</text>
<text x="191.9" y="67">SCL</text>
<text x="192.9" y="69.5">D9</text>
<text x="189.7" y="74.6">GPIO9</text>
<text x="189.7" y="72">GPIO8</text>
<text x="192.9" y="77.1">D6</text>
<text x="61" y="100">USB_DN</text>
<text x="61.1" y="105.1">USB_DP</text>
</g>
<g font-size="1.7" fill="#0f0f0f">
<text x="25.4" y="23.8">UART_TX</text>
<text x="25.4" y="26.3">UART_RX</text>
<text x="100.4" y="55.5">SDA</text>
<text x="100.5" y="58.1">SCL</text>
</g>
</svg>
